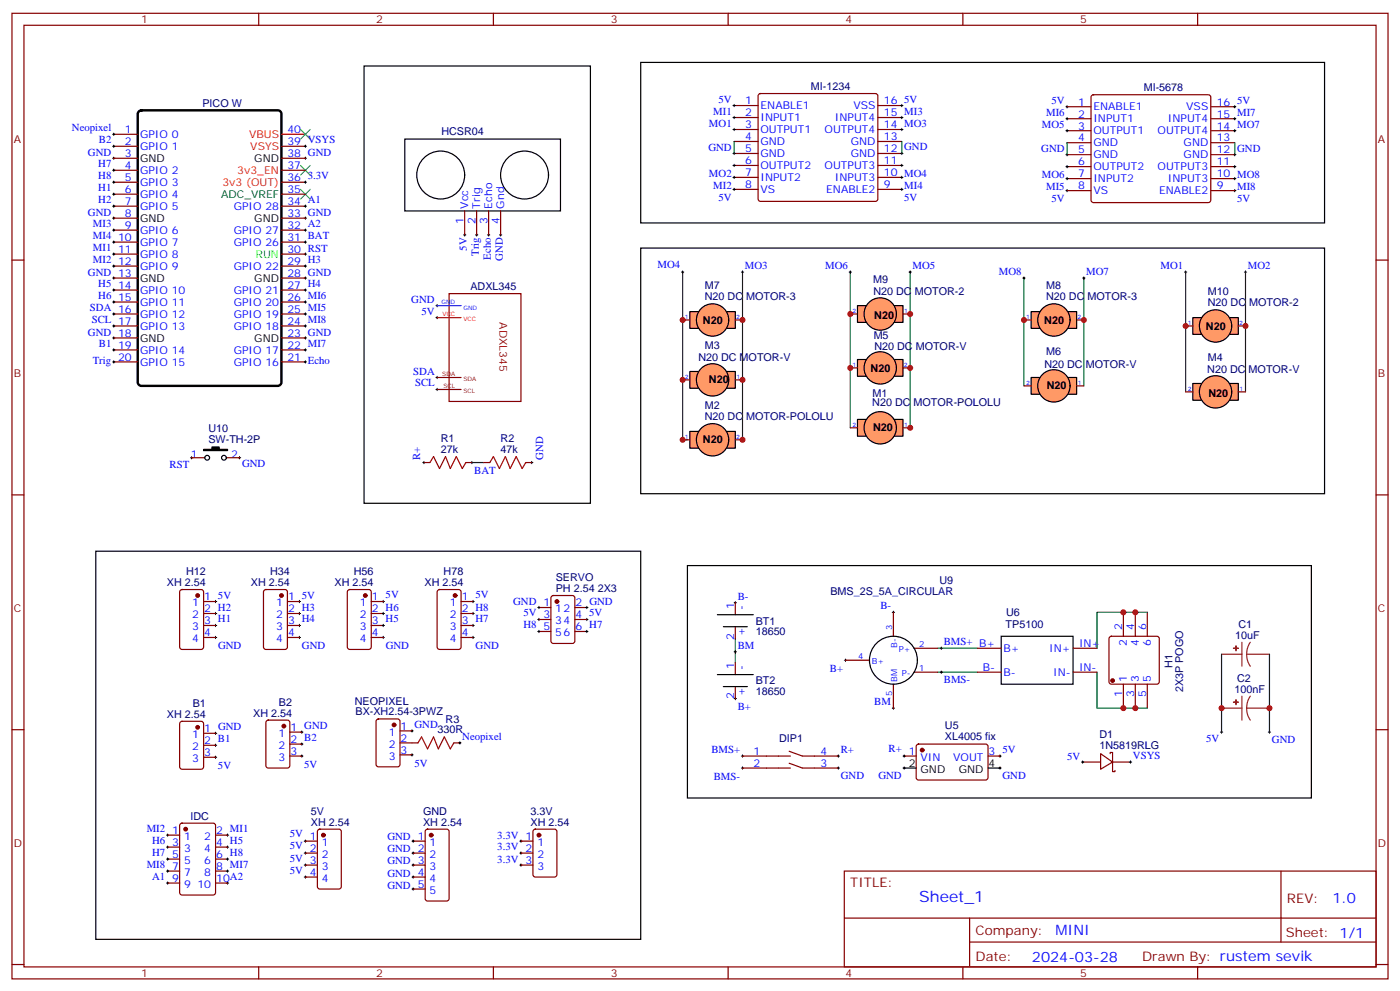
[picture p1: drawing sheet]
<svg xmlns="http://www.w3.org/2000/svg" width="412mm" height="292mm" viewBox="0 0 412 292" stroke-linecap="round" stroke-linejoin="round" font-family="sans-serif">
<g fill="none" stroke="#870000" stroke-width=".35">
<path d="M3.5 3.9h405.4v284.4h-405.4zM7.1 7.4h398.2v277.3h-398.2zM76.2 3.9v3.5M145.3 3.9v3.5M214.5 3.9v3.5M283.6 3.9v3.5M352.8 3.9v3.5M33.5 39.5h7.1M216.3 31.1h7M216.3 34.6h7M216.3 38.1h7M223.5 27.8l.5-.2h33.9l.5 .2 .2 .5v30.3l-.2 .5-.5 .2h-33.9l-.5-.2-.2-.5v-30.3z"/>
<path d="M258.6 31.1h7M258.6 34.6h7M258.6 38.1h7M314.3 31.4h7.1M314.3 35h7.1M314.3 38.5h7.1M321.6 28.1l.5-.2h33.9l.5 .2 .2 .5v30.3l-.3 .5-.4 .3h-33.9l-.5-.3-.2-.5v-30.3zM356.7 31.4h7M356.7 35h7M356.7 38.5h7M33.5 43.1h7.1M33.5 46.6h7.1"/>
<path d="M33.5 50.1h7.1M33.5 53.7h7.1M33.5 57.2h7.1M82.9 43.1h7.1M82.9 46.6h7.1M82.9 50.1h7.1M82.9 53.7h7.1M82.9 57.2h7.1M216.3 41.7h7M216.3 45.2h7M216.3 48.7h7M216.3 52.2h7"/>
<path d="M216.3 55.8h7M258.6 41.7h7M258.6 45.2h7M258.6 48.7h7M258.6 52.2h7M258.6 55.8h7M314.3 42h7.1M314.3 45.5h7.1M314.3 49.1h7.1M314.3 52.6h7.1M314.3 56.1h7.1M356.7 42h7"/>
<path d="M356.7 45.5h7M356.7 49.1h7M356.7 52.6h7M356.7 56.1h7M3.5 76.6h3.6M33.5 60.7h7.1M33.5 64.2h7.1M33.5 67.8h7.1M33.5 71.3h7.1M33.5 74.8h7.1M33.5 78.4h7.1M82.9 60.7h7.1"/>
<path d="M82.9 64.2h7.1M82.9 67.8h7.1M82.9 71.3h7.1M82.9 74.8h7.1M82.9 78.4h7.1M136.9 62.1v7.1M140.4 62.1v7.1M143.9 62.1v7.1M147.5 62.1v7.1M405.3 76.6h3.6M33.5 81.9h7.1M33.5 85.4h7.1"/>
<path d="M33.5 88.9h7.1M33.5 92.5h7.1M33.5 96h7.1M33.5 99.5h7.1M82.9 81.9h7.1M82.9 85.4h7.1M82.9 88.9h7.1M82.9 92.5h7.1M82.9 96h7.1M82.9 99.5h7.1M33.5 103h7.1M33.5 106.6h7.1"/>
<path d="M82.9 103h7.1M82.9 106.6h7.1M56.4 134.8h3.9M66.7 134.8h3.9M124.9 136.2h1.7M137.2 136.2h1.8M142.5 136.2h1.8M154.9 136.2h1.7M3.5 145.7h3.6M405.3 145.7h3.6M53.2 173.8l.4-.2h5.7l.6 .4 .1 16.5-.5 .7h-5.9l-.6-.4-.1-16.5zM60 177.1h3.5"/>
<path d="M77.8 173.8l.5-.2h5.7l.6 .4 .1 16.5-.5 .7h-5.9l-.6-.4-.1-16.5zM84.7 177.1h3.5M102.5 173.8l.5-.2h5.7l.6 .4 .1 16.5-.5 .7h-5.9l-.6-.4-.1-16.5zM109.4 177.1h3.5M129 173.8l.5-.2h5.6l.7 .4v16.5l-.4 .7h-5.9l-.7-.4v-16.5zM135.8 177.1h3.5M158.7 178.9h3.6M162.5 175.6l.5-.2h5.6l.7 .4v13l-.4 .6-5.9 .1-.7-.5v-12.9zM169.3 178.9h3.6M60 180.7h3.5M60 184.2h3.5M60 187.7h3.5"/>
<path d="M84.7 180.7h3.5M84.7 184.2h3.5M84.7 187.7h3.5M109.4 180.7h3.5M109.4 184.2h3.5M109.4 187.7h3.5M135.8 180.7h3.5M135.8 184.2h3.5M135.8 187.7h3.5M158.7 185.9h3.6M158.7 182.4h3.6M169.3 185.9h3.6"/>
<path d="M169.3 182.4h3.6M326.9 187.6l.5-.2h13.4l.5 .2 .2 .5v12.7l-.2 .5-.5 .2h-13.4l-.5-.3-.2-.4v-12.7zM330.9 180.3v7.1M334.4 180.3v7.1M338 180.3v7.1M3.5 214.9h3.6M53.2 212.6l.4-.2h5.7l.6 .4 .1 13-.5 .7h-5.9l-.6-.4-.1-13zM60 215.9h3.5M60 219.5h3.5M78.6 212.3l.4-.2h5.7l.6 .4 .1 13-.5 .6-5.9 .1-.6-.5-.1-12.9zM85.4 215.6h3.5M85.4 219.1h3.5"/>
<path d="M111 211.9l.5-.2h5.6l.7 .4v13l-.4 .7h-5.9l-.7-.4v-13zM117.8 215.2h3.6M117.8 218.8h3.6M270.1 219.3l.5-.2 20 .1 .4 .6v9.5l-.7 .4-20-.1-.4-.6v-9.2zM330.9 201.5v7M334.4 201.5v7M338 201.5v7M405.3 214.9h3.6M60 223h3.5M85.4 222.6h3.5M117.8 222.3h3.6M218.7 222.6h14.1"/>
<path d="M218.7 226.2h14.1M232.5 221.2l3.9 1.4h10.5M232.5 224.8l3.9 1.4h10.5M266.3 222.6h3.6M291 222.6h3.6M318.9 224.4h5.3M324.2 221.9l3.5 2.5-3.5 2.1zM327 221.9v-.3h.7v5.6h.7v-.3M327.7 224.4h5.3M49.4 245.9h3.5M49.4 249.4h3.5M49.4 256.5h3.5"/>
<path d="M49.4 253h3.5M53.2 242.6l.4-.2h9.2l.6 .4 .1 20.1-.5 .6-9.4 .1-.6-.5-.1-20zM63.5 245.9h3.5M63.5 249.4h3.5M63.5 256.5h3.5M63.5 253h3.5M90 247.7h3.5M90 251.2h3.5M90 254.7h3.5M90 258.3h3.5M93.7 244.4l.5-.2h5.6l.7 .4v16.5l-.4 .6-5.9 .1-.7-.5v-16.4zM121.7 247.7h3.5"/>
<path d="M121.7 251.2h3.5M121.7 254.7h3.5M121.7 258.3h3.5M125.5 244.4l.4-.2h5.7l.6 .4 .1 20-.5 .7h-5.9l-.6-.4-.1-20zM153.5 247.7h3.5M153.5 251.2h3.5M153.5 254.7h3.5M157.2 244.4l.5-.2h5.6l.7 .4v13l-.4 .6-5.9 .1-.7-.5v-12.9zM248.7 256.5h156.6v28.2h-156.6zM377.3 256.5v20.9M49.4 260h3.5M63.5 260h3.5"/>
<path d="M121.7 261.8h3.5M248.7 270.4h156.5M285.6 277.4h119.6M285.6 270.4v14.1M3.5 284h3.6M76.2 284.7v3.6M145.3 284.7v3.6M214.5 284.7v3.6M283.6 284.7v3.6M352.8 284.7v3.6M405.3 284h3.6"/>
</g>
<g fill="none" stroke="#000" stroke-width=".29">
<path d="M33.2 39.5h.7M33.5 39.2v.7M215.9 31.1h.7M215.9 34.6h.7M215.9 38.1h.7M216.3 30.7v.7M216.3 34.3v.7M216.3 37.8v.7M265.3 31.1h.7M265.3 34.6h.7M265.3 38.1h.7M265.6 30.7v.7"/>
<path d="M265.6 34.3v.7M265.6 37.8v.7M314 31.4h.7M314 35h.7M314 38.5h.7M314.3 31.1v.7M314.3 34.6v.7M314.3 38.1v.7M363.4 31.4h.7M363.4 35h.7M363.4 38.5h.7M363.7 31.1v.7"/>
<path d="M363.7 34.6v.7M363.7 38.1v.7M33.2 46.6h.7M33.2 53.7h.7M33.2 43.1h.7M33.2 50.1h.7M33.2 57.2h.7M33.5 42.7v.7M33.5 46.2v.8M33.5 49.8v.7M33.5 53.3v.7M33.5 56.8v.7"/>
<path d="M89.6 46.6h.7M89.6 53.7h.7M89.6 43.1h.7M90 42.7v.7M90 46.2v.8M90 53.3v.7M215.9 55.8h.7M215.9 45.2h.7M215.9 52.2h.7M215.9 48.7h.7M216.3 44.8v.7M216.3 48.4v.7"/>
<path d="M216.3 51.9v.7M216.3 55.4v.7M265.3 55.8h.7M265.3 45.2h.7M265.3 52.2h.7M265.3 48.7h.7M265.6 44.8v.7M265.6 48.4v.7M265.6 51.9v.7M265.6 55.4v.7M314 45.5h.7M314 56.1h.7"/>
<path d="M314 52.6h.7M314 49.1h.7M314.3 45.2v.7M314.3 48.7v.7M314.3 52.2v.8M314.3 55.8v.7M363.4 45.5h.7M363.4 56.1h.7M363.4 52.6h.7M363.4 49.1h.7M363.7 45.2v.7M363.7 48.7v.7"/>
<path d="M363.7 52.2v.8M363.7 55.8v.7M33.2 64.2h.7M33.2 74.8h.7M33.2 78.4h.7M33.2 71.3h.7M33.2 67.8h.7M33.2 60.7h.7M33.5 60.4v.7M33.5 63.9v.7M33.5 67.4v.7M33.5 70.9v.7"/>
<path d="M33.5 74.5v.7M33.5 78v.7M89.6 64.2h.7M89.6 74.8h.7M89.6 78.4h.7M89.6 71.3h.7M89.6 67.8h.7M89.6 60.7h.7M90 60.4v.7M90 63.9v.7M90 67.4v.7M90 70.9v.7"/>
<path d="M90 74.5v.7M90 78v.7M136.5 69.2h.7M136.9 68.8v.7M140.1 69.2h.7M140.4 68.8v.7M143.6 69.2h.7M143.9 68.8v.7M147.1 69.2h.7M147.5 68.8v.7M201.1 79.8v.7M218.7 79.8v.7"/>
<path d="M250.5 79.8v.7M268.1 79.8v.7M349.2 79.8v.7M366.9 79.8v.7M33.2 81.9h.7M33.2 99.5h.7M33.2 85.4h.7M33.2 92.5h.7M33.2 96h.7M33.2 88.9h.7M33.5 81.5v.7M33.5 85.1v.7"/>
<path d="M33.5 88.6v.7M33.5 92.1v.7M33.5 95.6v.7M33.5 99.2v.7M89.6 81.9h.7M89.6 99.5h.7M89.6 85.4h.7M89.6 92.5h.7M89.6 96h.7M89.6 88.9h.7M90 81.5v.7M90 85.1v.7"/>
<path d="M90 88.6v.7M90 92.1v.7M90 95.6v.7M90 99.2v.7M128.4 90h.7M128.4 93.5h.7M128.8 89.6v.7M128.8 93.2v.7M200.7 80.1h.7M218.4 80.1h.7M250.1 80.1h.7M267.8 80.1h.7"/>
<path d="M301.3 81.9h.7M301.6 81.5v.7M318.9 81.9h.7M319.3 81.5v.7M348.9 80.1h.7M366.5 80.1h.7M33.2 103h.7M33.2 106.6h.7M33.5 102.7v.7M33.5 106.2v.7M89.6 103h.7M89.6 106.6h.7"/>
<path d="M90 102.7v.7M90 106.2v.7M128.4 111.2h.7M128.4 114.7h.7M128.8 110.8v.7M128.8 114.3v.7M56.1 134.8h.7M56.4 134.4v.7M70.2 134.8h.7M70.6 134.4v.7M124.5 136.2h.7M124.9 135.9v.7"/>
<path d="M138.6 136.2h.7M139 135.9v.7M156.3 136.2h.7M156.6 135.9v.7M63.1 177.1h.8M63.5 176.8v.7M87.8 177.1h.7M88.2 176.8v.7M112.5 177.1h.7M112.9 176.8v.7M139 177.1h.7M139.3 176.8v.7"/>
<path d="M216.3 177.5h.7M216.6 177.1v.7M263.2 180v.7M63.1 187.7h.8M63.1 184.2h.8M63.1 180.7h.8M63.5 180.3v.7M63.5 183.8v.7M63.5 187.4v.7M87.8 187.7h.7M87.8 184.2h.7M87.8 180.7h.7"/>
<path d="M88.2 180.3v.7M88.2 183.8v.7M88.2 187.4v.7M112.5 187.7h.7M112.5 184.2h.7M112.5 180.7h.7M112.9 180.3v.7M112.9 183.8v.7M112.9 187.4v.7M139 187.7h.7M139 184.2h.7M139 180.7h.7"/>
<path d="M139.3 180.3v.7M139.3 183.8v.7M139.3 187.4v.7M158.4 182.4h.7M158.7 182.1v.7M172.5 182.4h.7M172.9 182.1v.7M216.3 191.9h.7M216.6 191.6v.7M248.7 194.4h.7M249.1 194.1v.7M262.8 180.3h.7"/>
<path d="M276.9 190.9h.7M276.9 197.9h.7M277.3 190.5v.7M277.3 197.6v.7M63.1 215.9h.8M63.1 219.5h.8M63.5 215.6v.7M63.5 219.1v.7M88.5 219.1h.8M88.5 215.6h.8M88.9 215.2v.7M88.9 218.8v.7"/>
<path d="M121 215.2h.7M121.4 214.9v.7M216.3 205.7h.7M216.6 205.4v.7M262.8 208.5h.7M263.2 208.2v.7M359.5 215.6h.7M359.8 215.2v.7M373.6 215.6h.7M373.9 215.2v.7M63.1 223h.8M63.5 222.6v.7"/>
<path d="M88.5 222.6h.8M88.9 222.3v.7M121 222.3h.7M121.4 221.9v.7M218.4 222.6h.7M218.4 226.2h.7M218.7 222.3v.7M218.7 225.8v.7M246.6 222.6h.7M246.6 226.2h.7M246.9 222.3v.7M246.9 225.8v.7"/>
<path d="M266 222.6h.7M266 226.2h.7M266.3 222.3v.7M266.3 225.8v.7M294.2 222.6h.7M294.2 226.2h.7M294.6 222.3v.7M294.6 225.8v.7M318.6 224.4h.7M318.9 224v.8M332.7 224.4h.7M333 224v.8"/>
<path d="M49 245.9h.7M49 249.4h.7M49 256.5h.7M49 253h.7M49.4 245.6v.7M49.4 249.1v.7M49.4 252.6v.7M49.4 256.2v.7M49.4 259.7v.7M66.7 245.9h.7M66.7 249.4h.7M66.7 256.5h.7"/>
<path d="M66.7 253h.7M67 245.6v.7M67 249.1v.7M67 252.6v.7M67 256.2v.7M67 259.7v.7M89.6 247.7h.7M89.6 251.2h.7M89.6 254.7h.7M89.6 258.3h.7M90 247.3v.7M90 250.9v.7"/>
<path d="M90 254.4v.7M90 257.9v.7M121.4 247.7h.7M121.4 251.2h.7M121.4 254.7h.7M121.4 258.3h.7M121.7 247.3v.7M121.7 250.9v.7M121.7 254.4v.7M121.7 257.9v.7M153.1 247.7h.7M153.1 251.2h.7"/>
<path d="M153.1 254.7h.7M153.5 247.3v.7M153.5 250.9v.7M153.5 254.4v.7M49 260h.7M66.7 260h.7M121.4 261.8h.7M121.7 261.4v.7"/>
</g>
<g fill="none" stroke="#000" stroke-width=".35">
<path d="M107.2 19.4h66.7v128.8h-66.7zM188.7 18.4h201.5v47.3h-201.5zM119.2 41h45.9v21.1h-45.9zM188.7 73.1h201.5v72.3h-201.5zM28.2 162.3h160.5v114.3h-160.5zM202.5 166.5h183.8v68.5h-183.8zM266.3 226.2h3.6M291 226.2h3.6"/>
<circle cx="129.8" cy="51.5" r="7.1"/>
<circle cx="154.5" cy="51.5" r="7.1"/>
<circle cx="61" cy="134.8" r=".71"/>
<circle cx="66" cy="134.8" r=".71"/>
</g>
<g fill="none" stroke="#008700" stroke-width=".35">
<path d="M216.3 41.7v3.5M265.6 41.7v3.5M314.3 42v3.5M363.7 42v3.5M201.1 80.1v49.4h1.4M218.7 80.1v49.4h-.3v.4M250.5 80.1v45.9M268.1 80.1v45.9h-.3M301.6 81.9v31.7M319.3 81.9v31.7M349.2 80.1v35.3M366.9 80.1v35.3"/>
<path d="M139 136.2h3.5M216.6 188.1v7M276.2 190.9h11.7M276.2 197.9h11.7M323.1 197.9v10.6h14.9M338 180.3h-14.9v10.6M359.8 192.7v22.9M373.9 192.7v22.9"/>
</g>
<path d="M88.5 38.1l2.9 2.9M91.4 38.1l-2.9 2.9M88.5 48.7l2.9 2.8M88.5 55.8l2.9 2.8M91.4 48.7l-2.9 2.8M91.4 55.8l-2.9 2.8" fill="none" stroke="#3c3" stroke-width=".35"/>
<path d="M40.8 32.9l.8-.4h40.2l.7 .2 .3 .5 .1 79.4-.2 .6-.6 .4h-40.5l-.6-.2-.4-.5v-79.4z" fill="none" stroke="#000" stroke-width=".71"/>
<path d="M82.9 39.5h7.1M128.8 93.5h7" fill="none" stroke="#f00" stroke-width=".35"/>
<g fill="#870000" stroke="#870000" stroke-width=".35">
<circle cx="271.6" cy="220.9" r=".53"/>
<circle cx="327.7" cy="200.4" r=".53"/>
<circle cx="54.7" cy="244.2" r=".53"/>
<circle cx="95.2" cy="245.9" r=".53"/>
<circle cx="164" cy="177.1" r=".53"/>
<circle cx="58.2" cy="175.4" r=".53"/>
<circle cx="82.9" cy="175.4" r=".53"/>
<circle cx="107.6" cy="175.4" r=".53"/>
<circle cx="134.1" cy="175.4" r=".53"/>
<circle cx="127" cy="245.9" r=".53"/>
<circle cx="116.1" cy="213.5" r=".53"/>
<circle cx="83.6" cy="213.8" r=".53"/>
<circle cx="58.2" cy="214.2" r=".53"/>
<circle cx="158.7" cy="245.9" r=".53"/>
</g>
<path d="M132.3 86.5h21.2v31.7h-21.2zM128.8 114.7h7M128.8 111.2h7" fill="none" stroke="#900" stroke-width=".35"/>
<path d="M128.8 90h7" fill="none" stroke="#00f" stroke-width=".35"/>
<path d="M126.6 136.2l1.1-1.8 1.8 3.6 1.7-3.6 1.4 3.6 1.8-3.6 1.8 3.6 1-1.8M144.3 136.2l1-1.8 1.8 3.6 1.8-3.6 1.4 3.6 1.7-3.6 1.8 3.6 1.1-1.8" fill="none" stroke="#a10000" stroke-width=".35"/>
<path d="M359.8 192.7h6M365.8 189.1v7.1M367.2 192.7l.3 1.8 .8 1.7M367.2 192.7h6.7M368.3 189.1l-.8 1.7-.3 1.9M359.8 208.5h6M365.8 205v7.1M367.2 208.5l.3 1.9 .8 1.7M367.2 208.5h6.7M368.3 205l-.8 1.7-.3 1.8" fill="none" stroke="#8c2424" stroke-width=".35"/>
<g fill="#8c2424" stroke="#8c2424" stroke-width=".35">
<path d="M364.1 190.2v1.4z"/>
<path d="M363.4 190.9h1.4z"/>
<path d="M364.1 206.1v1.4z"/>
<path d="M363.4 206.8h1.4z"/>
</g>
<path d="M60 132.3h2.4v-.7h2.2v.7h2.4v.4h-7z" fill="#000" stroke="#000" stroke-width=".35"/>
<g fill="#f96" stroke="#000" stroke-width=".35">
<path d="M214.1 91.8h2.5v4.9h-2.5z"/>
<path d="M203.2 91.8h2.8v4.9h-2.8z"/>
</g>
<path d="M201.1 94.2h2.1M216.6 94.2h2.1" fill="none" stroke="#870000" stroke-width=".35"/>
<g fill="#f96" stroke="#000" stroke-width=".35">
<path d="M263.5 105.9h2.5v4.9h-2.5z"/>
<path d="M252.6 105.9h2.8v4.9h-2.8z"/>
<circle cx="209.9" cy="94.2" r="4.8"/>
</g>
<path d="M250.5 108.3h2.1M266 108.3h2.1" fill="none" stroke="#870000" stroke-width=".35"/>
<g fill="#f96" stroke="#000" stroke-width=".35">
<path d="M314.7 91.8h2.4v4.9h-2.4z"/>
<path d="M303.7 91.8h2.9v4.9h-2.9z"/>
<circle cx="259.3" cy="108.3" r="4.8"/>
</g>
<path d="M301.6 94.2h2.1M317.1 94.2h2.2" fill="none" stroke="#870000" stroke-width=".35"/>
<g fill="#f96" stroke="#000" stroke-width=".35">
<path d="M362.3 93.5h2.5v5h-2.5z"/>
<path d="M351.4 93.5h2.8v5h-2.8z"/>
<circle cx="310.4" cy="94.2" r="4.8"/>
</g>
<path d="M349.2 96h2.2M364.8 96h2.1" fill="none" stroke="#870000" stroke-width=".35"/>
<g fill="#f96" stroke="#000" stroke-width=".35">
<path d="M203.2 109.4h2.5v4.9h-2.5z"/>
<path d="M213.8 109.4h2.8v4.9h-2.8z"/>
<circle cx="358.1" cy="96" r="4.8"/>
</g>
<path d="M201.1 111.9h2.1M216.6 111.9h2.1" fill="none" stroke="#870000" stroke-width=".35"/>
<g fill="#f96" stroke="#000" stroke-width=".35">
<path d="M252.6 90h2.5v4.9h-2.5z"/>
<path d="M263.2 90h2.8v4.9h-2.8z"/>
<circle cx="209.9" cy="111.9" r="4.8"/>
</g>
<path d="M250.5 92.5h2.1M266 92.5h2.1" fill="none" stroke="#870000" stroke-width=".35"/>
<g fill="#f96" stroke="#000" stroke-width=".35">
<path d="M303.7 111.2h2.5v4.9h-2.5z"/>
<path d="M314.3 111.2h2.8v4.9h-2.8z"/>
<circle cx="259.3" cy="92.5" r="4.8"/>
</g>
<path d="M301.6 113.6h2.1M317.1 113.6h2.2" fill="none" stroke="#870000" stroke-width=".35"/>
<g fill="#f96" stroke="#000" stroke-width=".35">
<path d="M351.4 112.9h2.4v5h-2.4z"/>
<path d="M361.9 112.9h2.9v5h-2.9z"/>
<circle cx="310.4" cy="113.6" r="4.8"/>
</g>
<path d="M349.2 115.4h2.2M364.8 115.4h2.1" fill="none" stroke="#870000" stroke-width=".35"/>
<circle cx="358.1" cy="115.4" r="4.8" fill="#f96" stroke="#000" stroke-width=".35"/>
<path d="M216.6 177.5v3.5M216.6 184.5v3.6M216.6 195.1v3.5M249.1 194.4h7M263.2 180.3v7.1M269.2 190.9h7M269.2 197.9h7M121.4 218.8h1.7M133.7 218.8h1.8M216.6 202.2v3.5M263.2 201.5v7" fill="none" stroke="#870000" stroke-width=".35"/>
<g fill="none" stroke="#000" stroke-width=".35">
<path d="M211.3 181h10.6M211.3 198.6h10.6M213.1 184.5h7M213.1 202.2h7"/>
<circle cx="263.2" cy="194.4" r="7.1"/>
</g>
<path d="M123.1 218.8l1.1-1.8 1.7 3.5 1.8-3.5 1.4 3.5 1.8-3.5 1.7 3.5 1.1-1.7" fill="none" stroke="#a10000" stroke-width=".35"/>
<path d="M135.1 218.8h.7M135.5 218.4v.7" fill="none" stroke="#000" stroke-width=".29"/>
<g fill="#f96" stroke="#000" stroke-width=".35">
<path d="M214.1 127h2.5v5h-2.5z"/>
<path d="M203.2 127h2.8v5h-2.8z"/>
</g>
<path d="M201.1 129.5h2.1M216.6 129.5h2.1" fill="none" stroke="#870000" stroke-width=".35"/>
<g fill="#f96" stroke="#000" stroke-width=".35">
<path d="M252.6 123.5h2.5v4.9h-2.5z"/>
<path d="M263.2 123.5h2.8v4.9h-2.8z"/>
<circle cx="209.9" cy="129.5" r="4.8"/>
</g>
<path d="M250.5 126h2.1M266 126h2.1" fill="none" stroke="#870000" stroke-width=".35"/>
<circle cx="259.3" cy="126" r="4.8" fill="#f96" stroke="#000" stroke-width=".35"/>
<path d="M294.9 187.4h21.2v14.1h-21.2z" fill="none" stroke="#000" stroke-width=".35"/>
<path d="M287.9 190.9h7M287.9 197.9h7M316.1 190.9h7M316.1 197.9h7" fill="none" stroke="#870000" stroke-width=".35"/>
<path d="M158.4 178.9h.7M158.7 178.5v.7M172.5 178.9h.7M172.9 178.5v.7M158.4 185.9h.7M158.7 185.6v.7M172.5 185.9h.7M172.9 185.6v.7" fill="none" stroke="#000" stroke-width=".29"/>
<g fill="#c00">
<circle cx="201.1" cy="94.2" r=".88"/>
<circle cx="201.1" cy="111.9" r=".88"/>
<circle cx="201.1" cy="129.5" r=".88"/>
<circle cx="218.7" cy="94.2" r=".88"/>
<circle cx="218.7" cy="111.9" r=".88"/>
<circle cx="218.7" cy="129.5" r=".88"/>
<circle cx="349.3" cy="96" r=".88"/>
<circle cx="366.9" cy="96" r=".88"/>
<circle cx="250.5" cy="108.3" r=".88"/>
<circle cx="268.1" cy="108.3" r=".88"/>
<circle cx="268.1" cy="126" r=".88"/>
<circle cx="301.6" cy="94.2" r=".88"/>
<circle cx="319.3" cy="94.2" r=".88"/>
<circle cx="330.9" cy="180.3" r=".88"/>
<circle cx="334.4" cy="180.3" r=".88"/>
<circle cx="330.9" cy="208.5" r=".88"/>
<circle cx="334.4" cy="208.5" r=".88"/>
<circle cx="359.8" cy="208.5" r=".88"/>
<circle cx="373.9" cy="208.5" r=".88"/>
<circle cx="268.1" cy="92.5" r=".88"/>
<circle cx="250.5" cy="92.5" r=".88"/>
</g>
<text font-size="4.6" fill="#00f" x="270.8" y="265.5">Sheet_1</text>
<g font-size="4.2" fill="#00f">
<text x="392.5" y="265.8">1.0</text>
<text x="310.9" y="275.3">MINI</text>
<text x="304" y="283.1">2024-03-28</text>
</g>
<g font-size="3.9" fill="#800">
<text x="250.5" y="261.1">TITLE:</text>
<text x="379.1" y="265.8">REV:</text>
<text x="287.4" y="275.3">Company:</text>
<text x="378.7" y="275.9">Sheet: 1/1</text>
<text x="287.4" y="283">Date:</text>
<text x="336.4" y="283.1">Drawn By: rustem sevik</text>
</g>
<g font-size="3.2" fill="#800">
<text x="41.6" y="6.9">1</text>
<text x="110.8" y="6.9">2</text>
<text x="179.9" y="6.9">3</text>
<text x="249.1" y="6.9">4</text>
<text x="318.2" y="6.9">5</text>
<text x="4.1" y="42">A</text>
<text x="405.9" y="42">A</text>
<text x="4.1" y="111.2">B</text>
<text x="405.9" y="111.2">B</text>
<text x="4.1" y="180.3">C</text>
<text x="405.9" y="180.3">C</text>
<text x="4.1" y="249.4">D</text>
<text x="405.9" y="249.4">D</text>
<text x="41.6" y="287.7">1</text>
<text x="110.8" y="287.7">2</text>
<text x="179.9" y="287.7">3</text>
<text x="249.1" y="287.7">4</text>
<text x="318.2" y="287.7">5</text>
</g>
<g font-size="3.2" fill="#000080">
<text x="238.8" y="26.5">MI-1234</text>
<text x="336.9" y="26.8">MI-5678</text>
<text x="59.6" y="31.4">PICO W</text>
<text x="130" y="39.6">HCSR04</text>
<text x="257.2" y="83.4">M9</text>
<text x="138.6" y="85.4">ADXL345</text>
<text x="207.6" y="88.4">N20 DC MOTOR-3</text>
<text x="207.6" y="85.1">M7</text>
<text x="257.3" y="86.8">N20 DC MOTOR-2</text>
<text x="308.2" y="88.4">N20 DC MOTOR-3</text>
<text x="308.2" y="85.1">M8</text>
<text x="355.8" y="86.9">M10</text>
<text x="355.8" y="90.2">N20 DC MOTOR-2</text>
<text x="257.4" y="99.9">M5</text>
<text x="205.7" y="106.2">N20 DC MOTOR-V</text>
<text x="207.6" y="102.8">M3</text>
<text x="257.6" y="103.1">N20 DC MOTOR-V</text>
<text x="308.2" y="104.5">M6</text>
<text x="355.8" y="106.3">M4</text>
<text x="307.7" y="108.4">N20 DC MOTOR-V</text>
<text x="355.6" y="109.8">N20 DC MOTOR-V</text>
<text x="256.9" y="119.7">N20 DC MOTOR-POLOLU</text>
<text x="257" y="116.9">M1</text>
<text x="207.6" y="123.7">N20 DC MOTOR-POLOLU</text>
<text x="207.6" y="120.4">M2</text>
<text x="61.4" y="130.5">SW-TH-2P</text>
<text x="61.4" y="127.3">U10</text>
<text x="129.8" y="130.1">R1</text>
<text x="147.5" y="130.1">R2</text>
<text x="129.8" y="133.4">27k</text>
<text x="147.5" y="133.4">47k</text>
<text x="49.2" y="172.5">XH 2.54</text>
<text x="54.8" y="169.3">H12</text>
<text x="73.9" y="172.5">XH 2.54</text>
<text x="79.5" y="169.3">H34</text>
<text x="98.6" y="172.5">XH 2.54</text>
<text x="104.2" y="169.3">H56</text>
<text x="125" y="172.5">XH 2.54</text>
<text x="130.7" y="169.3">H78</text>
<text x="163.7" y="171.1">SERVO</text>
<text x="276.7" y="171.9">U9</text>
<text x="163.7" y="174.3">PH 2.54 2X3</text>
<text x="244.6" y="175.2">BMS_2S_5A_CIRCULAR</text>
<text x="222.6" y="183.9">BT1</text>
<text x="296.2" y="184.9">TP5100</text>
<text x="296.3" y="181.4">U6</text>
<text x="364.8" y="184.8">C1</text>
<text x="222.6" y="187.1">18650</text>
<text x="363.8" y="188.1">10uF</text>
<text x="345.4" y="196.6" transform="rotate(-90 345.4 196.6)">H1</text>
<text x="222.6" y="201.6">BT2</text>
<text x="348.6" y="203.8" transform="rotate(-90 348.6 203.8)">2X3P POGO</text>
<text x="364.4" y="200.8">C2</text>
<text x="56.8" y="208.1">B1</text>
<text x="82.2" y="207.8">B2</text>
<text x="104.5" y="207.5">NEOPIXEL</text>
<text x="222.6" y="204.7">18650</text>
<text x="363.6" y="204">100nF</text>
<text x="49.2" y="211.3">XH 2.54</text>
<text x="74.6" y="211">XH 2.54</text>
<text x="104.7" y="210.7">BX-XH2.54-3PWZ</text>
<text x="128.9" y="216">330R</text>
<text x="131.2" y="212.8">R3</text>
<text x="278.4" y="214.7">U5</text>
<text x="229.5" y="218.5">DIP1</text>
<text x="278.4" y="217.9">XL4005 fix</text>
<text x="323.9" y="220.5">1N5819RLG</text>
<text x="323.9" y="217.3">D1</text>
<text x="91.6" y="239.9">5V</text>
<text x="124.6" y="239.9">GND</text>
<text x="156.3" y="239.9">3.3V</text>
<text x="56.1" y="241.3">IDC</text>
<text x="91.6" y="243.1">XH 2.54</text>
<text x="124.6" y="243.1">XH 2.54</text>
<text x="156.3" y="243.1">XH 2.54</text>
</g>
<g font-size="3.2" fill="#00f">
<text x="210.1" y="33.7">MI1</text>
<text x="211.7" y="30.2">5V</text>
<text x="219.5" y="30.7">1</text>
<text x="219.5" y="34.3">2</text>
<text x="224" y="32.1">ENABLE1</text>
<text x="224" y="35.7">INPUT1</text>
<text x="246" y="35.7">INPUT4</text>
<text x="251.4" y="32.1">VSS</text>
<text x="260.3" y="34.3">15 MI3</text>
<text x="260.3" y="30.7">16</text>
<text x="266.3" y="30.2">5V</text>
<text x="308.2" y="34.1">MI6</text>
<text x="309.7" y="30.6">5V</text>
<text x="317.6" y="31.1">1</text>
<text x="317.6" y="34.6">2</text>
<text x="322.1" y="32.5">ENABLE1</text>
<text x="349.4" y="32.5">VSS</text>
<text x="358.4" y="34.6">15 MI7</text>
<text x="358.4" y="31.1">16</text>
<text x="364.4" y="30.6">5V</text>
<text x="21.2" y="38.7">Neopixel</text>
<text x="36.8" y="39.2">1</text>
<text x="41.3" y="40.6">GPIO 0</text>
<text x="84.7" y="39.2">40</text>
<text x="208.8" y="37.3">MO1</text>
<text x="219.5" y="37.8">3</text>
<text x="219.5" y="41.3">4</text>
<text x="224" y="39.2">OUTPUT1</text>
<text x="242.9" y="39.2">OUTPUT4</text>
<text x="260.3" y="41.3">13</text>
<text x="260.3" y="37.8">14 MO3</text>
<text x="306.9" y="37.6">MO5</text>
<text x="317.6" y="38.1">3</text>
<text x="317.6" y="41.7">4</text>
<text x="322.1" y="36">INPUT1</text>
<text x="322.1" y="39.5">OUTPUT1</text>
<text x="341" y="39.5">OUTPUT4</text>
<text x="344" y="36">INPUT4</text>
<text x="358.4" y="41.7">13</text>
<text x="358.4" y="38.1">14 MO7</text>
<text x="25.9" y="46">GND</text>
<text x="29.1" y="42.2">B2</text>
<text x="36.8" y="42.7">2</text>
<text x="36.8" y="46.2">3</text>
<text x="41.3" y="44.1">GPIO 1</text>
<text x="84.7" y="46.2">38 GND</text>
<text x="84.7" y="42.7">39 VSYS</text>
<text x="208.7" y="44.6">GND</text>
<text x="219.5" y="44.8">5</text>
<text x="224" y="42.7">GND</text>
<text x="224" y="46.2">GND</text>
<text x="250.6" y="46.2">GND</text>
<text x="250.6" y="42.7">GND</text>
<text x="260.3" y="44.8">12</text>
<text x="266.3" y="44.3">GND</text>
<text x="306.7" y="44.9">GND</text>
<text x="317.6" y="45.2">5</text>
<text x="322.1" y="43.1">GND</text>
<text x="322.1" y="46.6">GND</text>
<text x="348.7" y="46.6">GND</text>
<text x="348.7" y="43.1">GND</text>
<text x="358.4" y="45.2">12</text>
<text x="364.4" y="44.7">GND</text>
<text x="28.9" y="49.2">H7</text>
<text x="28.9" y="52.8">H8</text>
<text x="36.8" y="49.8">4</text>
<text x="36.8" y="53.3">5</text>
<text x="41.3" y="51.2">GPIO 2</text>
<text x="84.7" y="53.3">36</text>
<text x="84.7" y="49.8">37</text>
<text x="90.7" y="52.8">3.3V</text>
<text x="208.8" y="52.1">MO2</text>
<text x="219.5" y="48.4">6</text>
<text x="219.5" y="51.9">7</text>
<text x="224" y="49.8">OUTPUT2</text>
<text x="224" y="53.3">INPUT2</text>
<text x="242.9" y="49.8">OUTPUT3</text>
<text x="246" y="53.3">INPUT3</text>
<text x="260.3" y="51.9">10 MO4</text>
<text x="260.3" y="48.4">11</text>
<text x="306.9" y="52.4">MO6</text>
<text x="317.6" y="48.7">6</text>
<text x="317.6" y="52.2">7</text>
<text x="322.1" y="50.1">OUTPUT2</text>
<text x="322.1" y="53.7">INPUT2</text>
<text x="341" y="50.1">OUTPUT3</text>
<text x="344" y="53.7">INPUT3</text>
<text x="358.4" y="52.2">10 MO8</text>
<text x="358.4" y="48.7">11</text>
<text x="28.9" y="56.3">H1</text>
<text x="28.9" y="59.8">H2</text>
<text x="36.8" y="56.8">6</text>
<text x="41.3" y="54.7">GPIO 3</text>
<text x="41.3" y="58.2">GPIO 4</text>
<text x="84.7" y="56.8">35</text>
<text x="210.1" y="55.6">MI2</text>
<text x="211.7" y="59.1">5V</text>
<text x="219.5" y="55.4">8</text>
<text x="224" y="56.8">VS</text>
<text x="243.4" y="56.8">ENABLE2</text>
<text x="260.3" y="55.4">9</text>
<text x="266.3" y="59.1">5V</text>
<text x="266.3" y="55.6">MI4</text>
<text x="308.2" y="56">MI5</text>
<text x="309.7" y="59.5">5V</text>
<text x="317.6" y="55.8">8</text>
<text x="322.1" y="57.2">VS</text>
<text x="341.4" y="57.2">ENABLE2</text>
<text x="358.4" y="55.8">9</text>
<text x="364.4" y="59.5">5V</text>
<text x="364.4" y="56">MI8</text>
<text x="25.9" y="63.6">GND</text>
<text x="36.8" y="60.4">7</text>
<text x="36.8" y="63.9">8</text>
<text x="41.3" y="61.8">GPIO 5</text>
<text x="68.8" y="61.8">GPIO 28</text>
<text x="84.7" y="63.9">33 GND</text>
<text x="84.7" y="60.4">34 A1</text>
<text x="136.5" y="65.9" transform="rotate(-90 136.5 65.9)">1</text>
<text x="137.9" y="61.4" transform="rotate(-90 137.9 61.4)">Vcc</text>
<text x="140.1" y="65.9" transform="rotate(-90 140.1 65.9)">2</text>
<text x="141.5" y="61.4" transform="rotate(-90 141.5 61.4)">Trig</text>
<text x="143.6" y="65.9" transform="rotate(-90 143.6 65.9)">3</text>
<text x="145" y="61.4" transform="rotate(-90 145 61.4)">Echo</text>
<text x="147.1" y="65.9" transform="rotate(-90 147.1 65.9)">4</text>
<text x="148.5" y="61.4" transform="rotate(-90 148.5 61.4)">Gnd</text>
<text x="27.3" y="70.4">MI4</text>
<text x="27.3" y="66.9">MI3</text>
<text x="34.8" y="70.9">10</text>
<text x="36.8" y="67.4">9</text>
<text x="41.3" y="68.8">GPIO 6</text>
<text x="68.8" y="68.8">GPIO 27</text>
<text x="84.7" y="70.9">31 BAT</text>
<text x="84.7" y="67.4">32 A2</text>
<text x="27.3" y="73.9">MI1</text>
<text x="27.3" y="77.5">MI2</text>
<text x="34.8" y="74.5">11</text>
<text x="34.8" y="78">12</text>
<text x="41.3" y="72.4">GPIO 7</text>
<text x="41.3" y="75.9">GPIO 8</text>
<text x="68.8" y="72.4">GPIO 26</text>
<text x="84.7" y="78">29 H3</text>
<text x="84.7" y="74.5">30 RST</text>
<text x="137.5" y="73.8" transform="rotate(-90 137.5 73.8)">5V</text>
<text x="141" y="75.4" transform="rotate(-90 141 75.4)">Trig</text>
<text x="144.6" y="76.4" transform="rotate(-90 144.6 76.4)">Echo</text>
<text x="148.1" y="76.8" transform="rotate(-90 148.1 76.8)">GND</text>
<text x="25.9" y="81.2">GND 13</text>
<text x="41.3" y="79.4">GPIO 9</text>
<text x="68.8" y="79.4">GPIO 22</text>
<text x="84.7" y="81.5">28 GND</text>
<text x="193.7" y="79">MO4</text>
<text x="219.4" y="79.2">MO3</text>
<text x="243.1" y="79.2">MO6</text>
<text x="268.8" y="79.2">MO5</text>
<text x="294.2" y="81">MO8</text>
<text x="320" y="81">MO7</text>
<text x="341.8" y="79.2">MO1</text>
<text x="367.6" y="79.2">MO2</text>
<text x="28.9" y="84.5">H5</text>
<text x="28.9" y="88.1">H6</text>
<text x="34.8" y="85.1">14</text>
<text x="34.8" y="88.6">15</text>
<text x="41.3" y="86.5">GPIO 10</text>
<text x="41.3" y="90">GPIO 11</text>
<text x="68.8" y="90">GPIO 20</text>
<text x="68.8" y="86.5">GPIO 21</text>
<text x="84.7" y="88.6">26 MI6</text>
<text x="84.7" y="85.1">27 H4</text>
<text x="121.2" y="89.4">GND</text>
<text x="26.5" y="91.6">SDA 16</text>
<text x="27" y="95.1">SCL 17</text>
<text x="41.3" y="93.5">GPIO 12</text>
<text x="68.8" y="93.5">GPIO 19</text>
<text x="84.7" y="95.6">24 MI8</text>
<text x="84.7" y="92.1">25 MI5</text>
<text x="124.2" y="92.6">5V</text>
<text x="25.9" y="98.9">GND 18</text>
<text x="41.3" y="97">GPIO 13</text>
<text x="68.8" y="97">GPIO 18</text>
<text x="84.7" y="99.2">23 GND</text>
<text x="27.3" y="107.2">Trig</text>
<text x="29.1" y="102.2">B1</text>
<text x="34.8" y="102.7">19</text>
<text x="34.8" y="106.2">20</text>
<text x="41.3" y="104.1">GPIO 14</text>
<text x="41.3" y="107.6">GPIO 15</text>
<text x="68.8" y="107.6">GPIO 16</text>
<text x="68.8" y="104.1">GPIO 17</text>
<text x="84.7" y="106.2">21</text>
<text x="84.7" y="102.7">22 MI7</text>
<text x="90.7" y="107.2">Echo</text>
<text x="121.7" y="110.3">SDA</text>
<text x="122.3" y="113.8">SCL</text>
<text x="49.9" y="137.9">RST</text>
<text x="56.2" y="134.8">1</text>
<text x="68.1" y="134.8">2</text>
<text x="71.3" y="137.6">GND</text>
<text x="123.7" y="135.5" transform="rotate(-90 123.7 135.5)">R+</text>
<text x="160" y="135.5" transform="rotate(-90 160 135.5)">GND</text>
<text x="139.7" y="139.6">BAT</text>
<text x="56.7" y="178.5">1</text>
<text x="60.1" y="176.8">1</text>
<text x="64.2" y="176.2">5V</text>
<text x="81.3" y="178.5">1</text>
<text x="84.8" y="176.8">1</text>
<text x="88.9" y="176.2">5V</text>
<text x="106" y="178.5">1</text>
<text x="109.5" y="176.8">1</text>
<text x="113.6" y="176">5V</text>
<text x="132.5" y="178.5">1</text>
<text x="136" y="176.8">1</text>
<text x="140.1" y="176">5V</text>
<text x="151.2" y="178">GND 1</text>
<text x="169.5" y="178.5">2 GND</text>
<text x="216.3" y="179.2" transform="rotate(-90 216.3 179.2)">1</text>
<text x="217.3" y="176.6">B-</text>
<text x="219.4" y="179.6" transform="rotate(-90 219.4 179.6)">-</text>
<text x="259.3" y="179.4">B-</text>
<text x="56.7" y="182.1">2</text>
<text x="56.7" y="185.6">3</text>
<text x="60.1" y="180.3">2 H2</text>
<text x="60.1" y="183.8">3 H1</text>
<text x="81.3" y="182.1">2</text>
<text x="81.3" y="185.6">3</text>
<text x="84.8" y="180.3">2 H3</text>
<text x="84.8" y="183.8">3 H4</text>
<text x="106" y="182.1">2</text>
<text x="106" y="185.6">3</text>
<text x="109.5" y="180.3">2 H6</text>
<text x="109.5" y="183.8">3 H5</text>
<text x="132.5" y="182.1">2</text>
<text x="132.5" y="185.6">3</text>
<text x="136" y="180.3">2 H8</text>
<text x="136" y="183.8">3 H7</text>
<text x="154.2" y="181.3">5V 3</text>
<text x="154.2" y="185.1">H8</text>
<text x="160.1" y="185.6">5</text>
<text x="163.6" y="180.3">12</text>
<text x="163.6" y="183.8">34</text>
<text x="169.5" y="185.6">6 H7</text>
<text x="169.5" y="182.1">4</text>
<text x="173.6" y="181.3">5V</text>
<text x="330.6" y="185.6" transform="rotate(-90 330.6 185.6)">2</text>
<text x="334.1" y="185.6" transform="rotate(-90 334.1 185.6)">4</text>
<text x="337.6" y="185.6" transform="rotate(-90 337.6 185.6)">6</text>
<text x="56.7" y="189.1">4</text>
<text x="60.1" y="187.4">4</text>
<text x="64.2" y="191.1">GND</text>
<text x="81.3" y="189.1">4</text>
<text x="84.8" y="187.4">4</text>
<text x="88.9" y="191.1">GND</text>
<text x="106" y="189.1">4</text>
<text x="109.5" y="187.4">4</text>
<text x="113.6" y="191.1">GND</text>
<text x="132.5" y="189.1">4</text>
<text x="136" y="187.4">4</text>
<text x="140.1" y="191.1">GND</text>
<text x="163.6" y="187.4">56</text>
<text x="216.3" y="188.3" transform="rotate(-90 216.3 188.3)">2</text>
<text x="217.3" y="191.1">BM</text>
<text x="219.4" y="187.4" transform="rotate(-90 219.4 187.4)">+</text>
<text x="278" y="190">BMS+ B+</text>
<text x="295.6" y="191.9">B+</text>
<text x="309.1" y="191.9">IN+</text>
<text x="317.9" y="190.5">IN+</text>
<text x="332" y="190.1" transform="rotate(-90 332 190.1)">2</text>
<text x="335.5" y="190.1" transform="rotate(-90 335.5 190.1)">4</text>
<text x="339" y="190.1" transform="rotate(-90 339 190.1)">6</text>
<text x="216.3" y="196.9" transform="rotate(-90 216.3 196.9)">1</text>
<text x="219.4" y="197.3" transform="rotate(-90 219.4 197.3)">-</text>
<text x="244.5" y="197.8">B+</text>
<text x="289.5" y="197.6">B-</text>
<text x="317.9" y="197.6">IN-</text>
<text x="278" y="201.1">BMS-</text>
<text x="295.6" y="199">B-</text>
<text x="310.2" y="199">IN-</text>
<text x="332" y="200.8" transform="rotate(-90 332 200.8)">1</text>
<text x="335.5" y="200.8" transform="rotate(-90 335.5 200.8)">3</text>
<text x="339" y="200.8" transform="rotate(-90 339 200.8)">5</text>
<text x="216.3" y="206" transform="rotate(-90 216.3 206)">2</text>
<text x="217.3" y="209.1">B+</text>
<text x="219.4" y="205" transform="rotate(-90 219.4 205)">+</text>
<text x="257.5" y="207.6">BM</text>
<text x="330.6" y="205.3" transform="rotate(-90 330.6 205.3)">1</text>
<text x="334.1" y="205.3" transform="rotate(-90 334.1 205.3)">3</text>
<text x="337.6" y="205.3" transform="rotate(-90 337.6 205.3)">5</text>
<text x="60.1" y="215.6">1 GND</text>
<text x="85.5" y="215.2">1 GND</text>
<text x="118" y="214.9">1 GND</text>
<text x="56.7" y="217.3">1</text>
<text x="56.7" y="220.9">2</text>
<text x="60.1" y="219.1">2 B1</text>
<text x="82.1" y="217">1</text>
<text x="82.1" y="220.5">2</text>
<text x="85.5" y="218.8">2 B2</text>
<text x="114.5" y="216.6">1</text>
<text x="114.5" y="220.2">2</text>
<text x="118" y="218.4">2</text>
<text x="118" y="221.9">3</text>
<text x="136.2" y="217.9">Neopixel</text>
<text x="209.6" y="221.8">BMS+</text>
<text x="247.6" y="221.8">R+</text>
<text x="261.8" y="221.5">R+</text>
<text x="295.3" y="221.8">5V</text>
<text x="355.3" y="218.6">5V</text>
<text x="374.7" y="218.7">GND</text>
<text x="56.7" y="224.4">3</text>
<text x="60.1" y="222.6">3</text>
<text x="64.2" y="226.6">5V</text>
<text x="82.1" y="224">3</text>
<text x="85.5" y="222.3">3</text>
<text x="89.6" y="226.2">5V</text>
<text x="114.5" y="223.7">3</text>
<text x="122.1" y="225.9">5V</text>
<text x="222" y="225.8">2</text>
<text x="222" y="222.3">1</text>
<text x="241.7" y="222.3">4</text>
<text x="241.7" y="225.8">3</text>
<text x="267.7" y="222.3">1</text>
<text x="271.2" y="224">VIN</text>
<text x="280.8" y="224">VOUT</text>
<text x="291.2" y="222.3">3</text>
<text x="314.3" y="223.8">5V</text>
<text x="333.7" y="223.5">VSYS</text>
<text x="210.3" y="229.5">BMS-</text>
<text x="247.7" y="229.3">GND</text>
<text x="258.7" y="229.3">GND</text>
<text x="295.3" y="229.3">GND</text>
<text x="43.2" y="245">MI2</text>
<text x="50.7" y="245.6">1</text>
<text x="63.7" y="245.6">2 MI1</text>
<text x="44.8" y="248.6">H6</text>
<text x="50.7" y="249.1">3</text>
<text x="54.2" y="247.3">1</text>
<text x="54.2" y="250.9">3</text>
<text x="60.2" y="250.9">4</text>
<text x="60.2" y="247.3">2</text>
<text x="63.7" y="249.1">4 H5</text>
<text x="85.4" y="250.1">5V 2</text>
<text x="85.4" y="246.6">5V 1</text>
<text x="94.8" y="249.1">1</text>
<text x="114.1" y="250.8">GND 2</text>
<text x="114.1" y="247.3">GND 1</text>
<text x="126.5" y="249.1">1</text>
<text x="146.5" y="247.2">3.3V 1</text>
<text x="146.5" y="250.3">3.3V 2</text>
<text x="158.3" y="249.1">1</text>
<text x="43.2" y="255.6">MI8</text>
<text x="44.8" y="252.1">H7</text>
<text x="50.7" y="252.6">5</text>
<text x="50.7" y="256.2">7</text>
<text x="54.2" y="254.4">5</text>
<text x="54.2" y="257.9">7</text>
<text x="60.2" y="257.9">8</text>
<text x="60.2" y="254.4">6</text>
<text x="63.7" y="256.2">8 MI7</text>
<text x="63.7" y="252.6">6 H8</text>
<text x="85.4" y="253.9">5V 3</text>
<text x="85.4" y="257.5">5V 4</text>
<text x="94.8" y="252.6">2</text>
<text x="94.8" y="256.2">3</text>
<text x="114.1" y="254.4">GND 3</text>
<text x="126.5" y="252.6">2</text>
<text x="126.5" y="256.2">3</text>
<text x="146.5" y="254.2">3.3V 3</text>
<text x="158.3" y="252.6">2</text>
<text x="158.3" y="256.2">3</text>
<text x="44.8" y="259.2">A1</text>
<text x="50.7" y="259.7">9</text>
<text x="54.2" y="261.4">9</text>
<text x="58.2" y="261.4">10</text>
<text x="63.7" y="259.7">10A2</text>
<text x="94.8" y="259.7">4</text>
<text x="114.1" y="258.2">GND 4</text>
<text x="114.1" y="261.8">GND 5</text>
<text x="126.5" y="259.7">4</text>
<text x="126.5" y="263.2">5</text>
</g>
<g font-size="3.2" fill="#f00">
<text x="73.4" y="40.6">VBUS</text>
<text x="73.7" y="44.1">VSYS</text>
<text x="69.9" y="51.2">3v3_EN</text>
<text x="65.5" y="54.7">3v3 (OUT)</text>
</g>
<g font-size="3.2">
<text x="41.3" y="47.7">GND</text>
<text x="74.9" y="47.7">GND</text>
<text x="41.3" y="65.3">GND</text>
<text x="74.9" y="65.3">GND</text>
<text x="41.3" y="82.9">GND</text>
<text x="74.9" y="82.9">GND</text>
<text x="207.1" y="95.3">N20</text>
<text x="257.5" y="93.9">N20</text>
<text x="307.6" y="95.3">N20</text>
<text x="41.3" y="100.6">GND</text>
<text x="74.9" y="100.6">GND</text>
<text x="355.2" y="97">N20</text>
<text x="208.8" y="112.9">N20</text>
<text x="256.5" y="109.4">N20</text>
<text x="308.3" y="114.7">N20</text>
<text x="356" y="116.8">N20</text>
<text x="207.1" y="130.6">N20</text>
<text x="257.2" y="127">N20</text>
<text x="267.7" y="225.8">2</text>
<text x="271.2" y="227.6">GND</text>
<text x="282.5" y="227.6">GND</text>
<text x="291.2" y="225.8">4</text>
</g>
<text font-size="3.2" fill="#060" x="65.1" y="58.2">ADC_VREF</text>
<text font-size="3.2" fill="#0f0" x="75.3" y="75.9">RUN</text>
<text font-size="3.2" fill="#900" x="147.1" y="94.9" transform="rotate(90 147.1 94.9)">ADXL345</text>
<g font-size="2.5" fill="#00f">
<text x="262.8" y="185.6" transform="rotate(-90 262.8 185.6)">3</text>
<text x="264.2" y="190.9" transform="rotate(-90 264.2 190.9)">B-</text>
<text x="264.8" y="191.9">P+</text>
<text x="270.8" y="190.5">2</text>
<text x="252.8" y="194.1">4</text>
<text x="256.8" y="195.5">B+</text>
<text x="270.8" y="197.6">1</text>
<text x="264.2" y="200.8" transform="rotate(-90 264.2 200.8)">BM</text>
<text x="265.7" y="199">P-</text>
<text x="262.8" y="204.8" transform="rotate(-90 262.8 204.8)">5</text>
</g>
<g font-size="1.8" fill="#00f">
<text x="130" y="89.6">GND</text>
<text x="136.5" y="91.1">GND</text>
<text x="201.7" y="93.9">1</text>
<text x="217" y="93.9">2</text>
<text x="251.3" y="92.1">2</text>
<text x="266.3" y="92.1">1</text>
<text x="302.3" y="93.9">1</text>
<text x="317.5" y="93.9">2</text>
<text x="349.9" y="95.6">1</text>
<text x="365.1" y="95.6">2</text>
<text x="251.1" y="108">1</text>
<text x="266.3" y="108">2</text>
<text x="201.9" y="111.5">2</text>
<text x="217" y="111.5">1</text>
<text x="302.4" y="113.3">2</text>
<text x="317.5" y="113.3">1</text>
<text x="350" y="115">2</text>
<text x="365.1" y="115">1</text>
<text x="251.3" y="125.6">2</text>
<text x="266.3" y="125.6">1</text>
<text x="201.7" y="129.2">1</text>
<text x="217" y="129.2">2</text>
</g>
<g font-size="1.8" fill="#f00">
<text x="130.4" y="93.2">VCC</text>
<text x="136.5" y="94.6">VCC</text>
</g>
<g font-size="1.8" fill="#900">
<text x="130.3" y="110.8">SDA</text>
<text x="136.5" y="112.2">SDA</text>
<text x="130.6" y="114.3">SCL</text>
<text x="136.5" y="115.7">SCL</text>
</g>
</svg>
